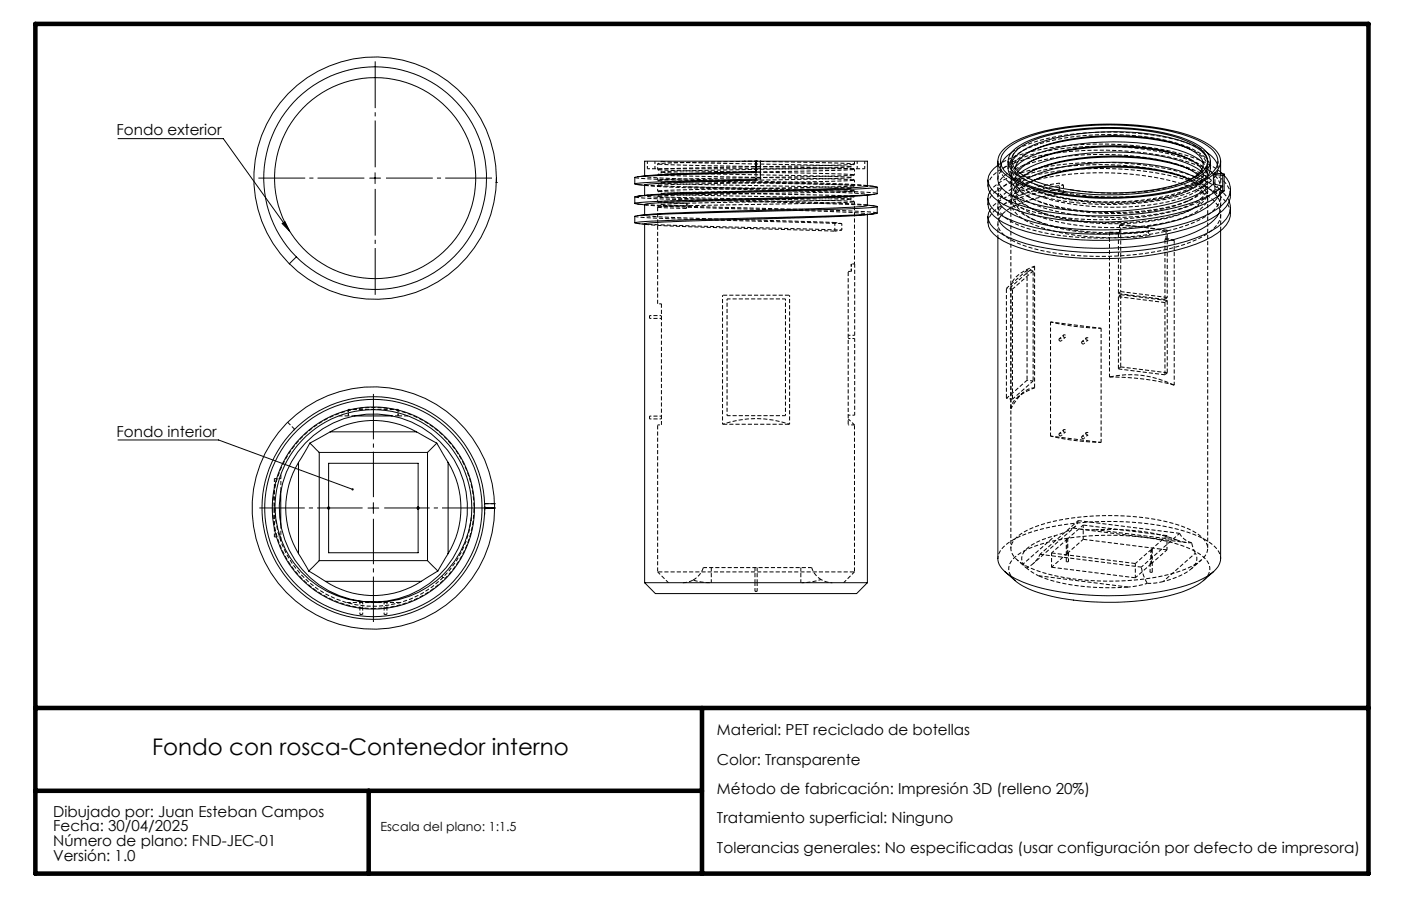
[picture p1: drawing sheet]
<svg xmlns="http://www.w3.org/2000/svg" width="432mm" height="279mm" viewBox="0 0 432 279" stroke-linecap="round" stroke-linejoin="round" font-family="sans-serif">
<g fill="none" stroke="#000" stroke-width=".31">
<path d="M36.4 42.8h32.4l20.5 28.5M113.9 54.9h3.4M115.6 53.3v3.3M152.9 56.3h.1M153 56.3h.1M153 54.9v1.4M195.7 54.7v2M199.7 54.2l-3.1 .3M233 49.7h.1M233 49.7v5.9l-24.6 .7-8.7 .5-1 .2v3.3M233 53.2l-27.4 .8-6.5 .3-3.4 .4M233 52.9l-26 .8-7.2 .5"/>
<path d="M233 49.7h-34.3v4.6M233 49.7h1.4M234.4 49.7v5.5a567.8 567.8 0 0 0-38.7 1.5l3 .5M234.4 49.7h32.9v7.7l-.1 .1a749.8 749.8 0 0 1-45.4 1.7l-22 .9M267.3 57.3l3.1 .4a620.9 620.9 0 0 1-41.2 1.6l-20.9 .6a81.1 81.1 0 0 0-12.6 .8M269.4 59.9l-10.3 .8-49.8 1.6-8.7 .4-1.9 .3v3.3M270.3 59.7l.1 .1a620.9 620.9 0 0 1-41.2 1.5l-26.1 .8-7.4 .6 3 .5M270.4 57.7v2M304.5 55.5a6.1 6.1 0 0 0 3.1 6.5 39 39 0 0 0 15 5.1 102.2 102.2 0 0 0 43.2-2.2 31.2 31.2 0 0 0 11-5.6M307.6 51a5.4 5.4 0 0 0-2.9 5.7 9 9 0 0 0 4.6 4.4 60.5 60.5 0 0 0 23.9 5.3 94.6 94.6 0 0 0 35.4-4.3 24.2 24.2 0 0 0 8.2-4.7l-2.8-.7M307.6 49.7v5.5a5.9 5.9 0 0 0 3.5 4.7 52.3 52.3 0 0 0 22.2 5.2 84.1 84.1 0 0 0 34.7-4.7 20 20 0 0 0 6-3.7M310.2 46.1a30.6 30.6 0 0 1 14.8-6 89.2 89.2 0 0 1 40.3 1.6 17.2 17.2 0 0 1 9.4 5.8 4.3 4.3 0 0 1-1.1 5.8 30.6 30.6 0 0 1-14.9 6 89.2 89.2 0 0 1-40.3-1.6 17.2 17.2 0 0 1-9.3-5.8 4.3 4.3 0 0 1 1.1-5.8z"/>
<path d="M310.7 49.7a6.5 6.5 0 0 0 .8 4.5l.3 .4M311.8 47l-2.2 1.9-1.1 1.9M312.4 46.3a29.5 29.5 0 0 1 14.5-5.7 82.3 82.3 0 0 1 37.2 1.8 15 15 0 0 1 8.5 5.6 4.5 4.5 0 0 1-1.9 5.7 35.8 35.8 0 0 1-15.6 5.4 82.6 82.6 0 0 1-35.4-2.1 14.7 14.7 0 0 1-8.6-5.6 4.2 4.2 0 0 1 1.3-5.1zM312.9 52a6.7 6.7 0 0 1 3.6-4.7 51 51 0 0 1 23-5.4 64.6 64.6 0 0 1 25.1 3.1 11.7 11.7 0 0 1 5.8 4.1 3.4 3.4 0 0 1-.9 4.4l-3 2M313.5 46.1a31.4 31.4 0 0 1 15-5.5 80.6 80.6 0 0 1 35.1 2.1 16.1 16.1 0 0 1 8 5 4 4 0 0 1-1.4 5.6 30.6 30.6 0 0 1-13.6 5 81.9 81.9 0 0 1-37.1-2.2 14.8 14.8 0 0 1-7.1-4.7 3.9 3.9 0 0 1 1.1-5.3zM366.6 55.4a62.9 62.9 0 0 0-27.2-3.8 61.1 61.1 0 0 0-20.9 4.1 63.2 63.2 0 0 1 28.1-4.4 48.8 48.8 0 0 1 20.1 4.1M366.6 46a60.7 60.7 0 0 0-23.4-3.9 65.7 65.7 0 0 0-25.3 4.4M366.6 49.1a67.7 67.7 0 0 0-30.4-3.6 57.6 57.6 0 0 0-18.3 4.2M366.6 52.2a67.7 67.7 0 0 0-30.4-3.5 57.6 57.6 0 0 0-18.3 4.1M368.1 54.6a50.4 50.4 0 0 0-21.2-4.5 67 67 0 0 0-29.5 4.6l-.5 .2M369 53.8a26.4 26.4 0 0 0-12.4-4.6 79.6 79.6 0 0 0-33.3 1.5 22.5 22.5 0 0 0-7.7 3.6M370.1 52.7a28.4 28.4 0 0 0-12.8-4.7 78.1 78.1 0 0 0-37.9 2.6l-2 .9-3.1 1.9"/>
<path d="M370.4 52.2a7.7 7.7 0 0 0-3.8-3.1 55.6 55.6 0 0 0-23.5-4.2 62 62 0 0 0-24.6 4.5 10.7 10.7 0 0 0-4.7 3.5M370.8 50.3a21.2 21.2 0 0 0-10.4-4.8 81.5 81.5 0 0 0-38.6 1.2 21.2 21.2 0 0 0-8.7 4.7M372 47l2.2 2 1 1.8M372.2 49.8a5.2 5.2 0 0 0-3.3-4.2 38.8 38.8 0 0 0-14.9-4.3 77.6 77.6 0 0 0-34.6 3 12.3 12.3 0 0 0-7.5 5.6M373 49.7l-.1 3.1-.9 1.8M374 53.8v2.9M374 53.8l2.8 .3M374.4 53.3a4.8 4.8 0 0 0-.6-7.8 35.6 35.6 0 0 0-15.7-5.9 90.7 90.7 0 0 0-40.6 2.1 17 17 0 0 0-9.3 5.8 4.8 4.8 0 0 0 1.9 6.5 38.7 38.7 0 0 0 17.6 6.1 91.5 91.5 0 0 0 38.8-2.4l3.8-1.6 3.7-2.3M374.4 53.3l-.4 .5M374.4 53.3l2.9 .4M376.2 49.7v3.9M376.2 53.1l.7 .5"/>
<path d="M376.8 54.1v5.2M377.3 54.1a5.7 5.7 0 0 1-.5 9 33.4 33.4 0 0 1-14.1 6.5 101.6 101.6 0 0 1-46.3-.1 25.8 25.8 0 0 1-10.2-4.8 4.3 4.3 0 0 1-1.2-5.4M377.3 53.7l-.5 .4M377.3 53.7v5.2l-.5 .4M379.2 58.3v1.9M87 68.9l.8-.6 1.5 3zM91.3 79.2l-2.1 2.2a37.4 37.4 0 0 1 14.4-61.9 37.4 37.4 0 0 1 49 40.3 37.4 37.4 0 0 1-57.7 26.2l-3.1-2.3-2.6-2.3M195.7 60.7v2M195.7 66.7v2M199.7 60.1l-3.1 .4M199.7 66.1l-3.1 .4M267.3 63.3l3.1 .4a645 645 0 0 1-41.2 1.6l-20.9 .6a81.1 81.1 0 0 0-12.6 .8"/>
<path d="M267.3 60.2v3.2a291.4 291.4 0 0 1-27.6 1.3l-27.8 .8-12.1 .6M267.3 66.2v113.5M269.4 65.9l-9.5 .8-49.6 1.5-9.7 .5-1.9 .3v110.7M270.3 65.7l.1 .1a620.9 620.9 0 0 1-41.2 1.5l-28.3 .9-5.2 .5 3 .5M270.4 63.7v2M375.6 66a14.1 14.1 0 0 1-7.1 5.5 79.5 79.5 0 0 1-34.3 4.9 61.3 61.3 0 0 1-21.2-4.2 9.2 9.2 0 0 1-5.2-4.4M375.6 60.3a14.5 14.5 0 0 1-7.3 5.7 81.1 81.1 0 0 1-34.5 4.8 52.9 52.9 0 0 1-22.5-5.1 7.5 7.5 0 0 1-3.5-3.6M376.2 71.1v101.2a6.6 6.6 0 0 1-3.6 5.1 51.5 51.5 0 0 1-23 6 84.8 84.8 0 0 1-33.1-3.4 14.9 14.9 0 0 1-8.6-6l-.3-1.3v-99.4M378.8 62.1a5.6 5.6 0 0 1-2 6.6 32.3 32.3 0 0 1-14.1 6.5 100.9 100.9 0 0 1-46.3 0 26.5 26.5 0 0 1-10.2-4.9 4.2 4.2 0 0 1-1.2-5.4M379.2 60.2a6.2 6.2 0 0 1-2.4 4.7 32.3 32.3 0 0 1-14.1 6.5 100.9 100.9 0 0 1-46.3 0 26.5 26.5 0 0 1-10.2-4.9 5.7 5.7 0 0 1-1.7-5.3M379.2 65.9a6.2 6.2 0 0 1-2.4 4.7 33.4 33.4 0 0 1-14.1 6.5 101.6 101.6 0 0 1-46.3 0 25.2 25.2 0 0 1-10.2-4.9 5.7 5.7 0 0 1-1.7-5.4M379.2 64v1.9"/>
<path d="M36.4 135.7h30.9l41.4 15.2M94.3 134.5a30.3 30.3 0 0 1 36.1-4 30.3 30.3 0 0 1 14 33.4 29.6 29.6 0 0 1-31.1 21.7 29.4 29.4 0 0 1-26.7-19.1 29.4 29.4 0 0 1 7.7-32zM95.5 136.7l-3.5 5.9M95.5 136.7l2.9 2.8M98.4 139.5v33.4M98.4 139.5h33.4M101.8 133.2l-6.3 3.5M101.8 133.2a27 27 0 0 1 26.6 0M101.8 133.2h26.6M109.2 128.3h11.6M128.4 133.2l6.2 3.5M131.8 139.5v33.4"/>
<path d="M134.6 136.7l-2.8 2.8M134.6 136.7l3.5 5.9M86.5 151.6v10M92 142.6a27 27 0 0 0 0 28.1M92 142.6v28.1M101.3 156.4a.32 .32 0 0 0-.4 .3 .32 .32 0 0 0 .4 .3M101.3 156.4a.32 .32 0 0 1 .3 .3 .32 .32 0 0 1-.3 .3M101.3 157v13.5h27.6v-13.5M101.3 156.4v-13.5h27.6v13.5M113.4 156.7h3.3M115.1 155v3.3M128.9 156.4a.32 .32 0 0 1 .3 .3 .32 .32 0 0 1-.3 .3"/>
<path d="M128.9 156.4a.32 .32 0 0 0-.3 .3 .32 .32 0 0 0 .3 .3M138.1 142.6a27 27 0 0 1 0 28.1M138.1 142.6v28.1M149.4 155.3a34.3 34.3 0 0 0-51.7-28.3 34.3 34.3 0 0 0-.6 58.9 34.3 34.3 0 0 0 52.2-27.2l.1-2M149.4 155.3h3v1.4M149.4 155.3v1.4M149.4 156.7h3M152.4 155.3a37.4 37.4 0 0 0-51.2-33.2 37.4 37.4 0 0 0-14.3 59.3 37.4 37.4 0 0 0 60.7-6.3 37.2 37.2 0 0 0 4.8-18.4M152.4 156.7h.1M92 170.7l3.2 5.4M95.2 176.1l5.1 3.2M98.4 172.9l-3.2 3.2"/>
<path d="M98.4 172.9h33.4M100.3 179.3a27 27 0 0 0 29.5 0M100.3 179.3h29.5M131.8 172.9l3.1 3.2M134.9 176.1l-5.1 3.2M138.1 170.7l-3.2 5.4M198.7 179.7h68.6M198.7 179.7l3.3 3.4h62l3.3-3.4M309.7 176.3a24.8 24.8 0 0 0 5.4 4.4 57.4 57.4 0 0 0 25.1 5 67.9 67.9 0 0 0 26.5-4.1l3-1.6 4.3-3.7"/>
<circle cx="115.6" cy="55" r="31"/>
<circle cx="115.6" cy="54.9" r="34.3"/>
<circle cx="115.1" cy="156.7" r="33.5"/>
<circle cx="115.1" cy="156.7" r="31.2"/>
<circle cx="115.1" cy="156.7" r="29"/>
</g>
<g fill="none" stroke="#000" stroke-width=".31" stroke-dasharray="1.3 .6" stroke-dashoffset=".7" stroke-linecap="butt">
<path d="M229.3 49.7l26.1 .5 7.9 .4M233 49.7l-22.9 .5-7.4 .3M233 49.7h1.4M234.4 55.2v-5.5M308.6 50.8a4.8 4.8 0 0 0 2.2 5.2 35.2 35.2 0 0 0 15.6 5.8l3.6 .5M312.9 52a4.5 4.5 0 0 0 1.8 3.8 28.8 28.8 0 0 0 13.7 5.6 78.7 78.7 0 0 0 33.6-1 15.8 15.8 0 0 0 8.4-4.8l.4-1.2v-1.1l-.4-1.1M316.9 54.9a7.8 7.8 0 0 0-5.3 6.2 6.3 6.3 0 0 0 3.3 4.7 42.8 42.8 0 0 0 18.9 5.5 88.4 88.4 0 0 0 20.6-.2M318.5 55.6a11.7 11.7 0 0 0-5.3 4.7 4.3 4.3 0 0 0 1.5 4.9 28.8 28.8 0 0 0 13.7 5.6 82.6 82.6 0 0 0 25.4 .7M327.8 57.1l-1.3-.6M196.7 68.9l13.2 .7 49.6 1.4M345.4 69.2v20.7M200.2 98.2h3.7"/>
<path d="M203.9 97.3h-3.7M222.7 91v39.8M224.1 92.2v36M359.8 91.7v-20.7M200.2 129.2h3.7M203.9 128.3h-3.7M242.1 128.2v-36M243.4 130.8v-39.8M149.4 156.7v-1.4M152.4 155.3l.1 1.4M136.5 178.1l-.9-.9M256.5 179.7a6.7 6.7 0 0 1-3.5-1"/>
<path d="M315.4 173.9l9.9-8.7M325.3 165.2a17.3 17.3 0 0 0-9.7 5.1 3.3 3.3 0 0 0-.2 3.6M328.9 173.2l.4-.1h-.6l.2 .1M331.2 178.6a38.4 38.4 0 0 1-17.2-5.5 4.3 4.3 0 0 1-1.2-6.8 25.6 25.6 0 0 1 13.5-5.9 79.5 79.5 0 0 1 37.9 1.9 14.3 14.3 0 0 1 7.5 5 4.2 4.2 0 0 1-1.6 5.5 33 33 0 0 1-15.1 5.4 87.4 87.4 0 0 1-23.8 .4M354.7 176.5l.4-.1h-.6l.2 .1M358.5 179.4a17.3 17.3 0 0 0 9.7-5.1 3.3 3.3 0 0 0 .2-3.7M368.4 170.6l-9.9 8.8M110.9 185.8v3.7M111.8 189.5v-3.7M118.4 185.8v3.7M119.3 189.5v-3.7"/>
</g>
<g fill="none" stroke="#000" stroke-width=".31" stroke-dasharray="1.3 .6" stroke-dashoffset=".2" stroke-linecap="butt">
<path d="M204.1 49.7l5.6 .4 43.8 .9 8.5 .4M204.1 53.1l5.6 .3 43.8 .9 8.5 .4M204.1 56.4l5.6 .3 43.8 1 8.5 .4M204.1 59.7l5.6 .4 43.8 .9 8.5 .4M307.6 50.9a31.9 31.9 0 0 1 12-4.6 101.3 101.3 0 0 1 46.4 1.7 30.2 30.2 0 0 1 10.2 5.1M330 58.5a77.8 77.8 0 0 0 32-1.3l4.5-1.7M373.1 51.9a6 6 0 0 0-3.4-4.7 47.2 47.2 0 0 0-20.5-5.4 75.9 75.9 0 0 0-31.1 3.4 12.7 12.7 0 0 0-7 5.2l-.4 1.5M374 59.2l2.8 .1M376.8 59.3l-2.8-.4M204.1 63.1l8.4 .4M304.5 68.7a4.7 4.7 0 0 1 1.8-3.6 29.1 29.1 0 0 1 13.3-5.6l6.9-1.1M305.1 64.9a9.4 9.4 0 0 1 4.3-3.8 51.2 51.2 0 0 1 17.1-4.6"/>
<path d="M330.9 61.6a78.4 78.4 0 0 0 34.8-3 14.8 14.8 0 0 0 6.3-4M342 71.6v44.7M344.7 72l-2.7-.4M242.1 92.2h-18M316.5 83.3l-6.3 5.6M318.4 83.6l-6.3 5.6M323.8 99.3v35.2M361.9 118.8v-44.7M224.1 128.2h18M263.4 131l-2-1.8M263.4 128v-23.6M310.2 122.9l6.3-5.6"/>
<path d="M312.1 123.1l6.3-5.6M339.4 136.4v-35.2M84.6 147.6v18M84.8 156.7a30.3 30.3 0 0 0 28.8 30.2 30.3 30.3 0 0 0 31.6-27.3M202.7 176.4l3.3 3.3M219.2 175v4.7M232.7 175v4.7M233.4 179.7v-4.7M246.8 175v4.7M250.2 175l1.1 2.1 1.7 1.6M260 179.7l3.4-3.3M362.6 166.5a11.5 11.5 0 0 0 4.7 .9"/>
</g>
<g fill="none" stroke="#000" stroke-width=".31" stroke-dasharray="1.3 .6" stroke-linecap="butt">
<path d="M196.7 56.9l7 .4M198.7 54.3v.1M198.7 57l2.2 .4 8.1 .4 50.5 1.6 6 .3 1.9 .3-1.1 .3M199.8 54.1l-1.1 .2a100.3 100.3 0 0 0 16 1l22.5 .7a335.2 335.2 0 0 1 30.1 1.4M233 55.2v.3M304.5 57.4a4.7 4.7 0 0 1 1.8-3.6 29.1 29.1 0 0 1 13.3-5.6 101.3 101.3 0 0 1 46.4 1.7 23.8 23.8 0 0 1 12.1 7l.7 1.3 .4 2M305.1 59.3a9.4 9.4 0 0 1 4.3-3.9 61.7 61.7 0 0 1 24.1-5.2 93.1 93.1 0 0 1 35.3 4.4 21.5 21.5 0 0 1 9.3 6l.8 1.5M307.6 57.7v3.1M372 47a46.8 46.8 0 0 0-20.1-5.8 85.7 85.7 0 0 0-34.6 3.1l-2.5 1-3 1.7M372.2 49.9v-.2M374 58.9v.3M374 58.9l.5-.4"/>
<path d="M198.7 66.3v.1M198.7 60.3v.1M198.7 63l2 .4 6.2 .3 49.7 1.6 7.6 .3 3.2 .4-1.1 .3M199.8 60.1l-1.1 .2a91.1 91.1 0 0 0 15.6 1l22.5 .7a348 348 0 0 1 30.6 1.4M202.7 63.9v29.8M202.7 63.9l8.9 .4M202.7 62.3l8.9 .4M267.4 60.2v-.2M267.4 66.2v-.2M304.5 63a4.7 4.7 0 0 1 1.8-3.5 29.1 29.1 0 0 1 13.3-5.6 101.3 101.3 0 0 1 46.4 1.7 23.8 23.8 0 0 1 12.1 6.9l.7 1.4 .4 2M307.6 63.3v3.2M345 71.7l-3-.1"/>
<path d="M345 71.7l-.3 .3M345.4 69.2l-.4 .3M359 73.8l.4-.3M359.8 71l-.4 .3M376.2 63.7v-3.2M311.6 88.5v37.5M344.7 91.5v22.3M345.4 90.9v22.3M318.9 119.6v-37.5M359 115.6v-22.3M359.8 115v-22.3M90.5 132.7l.3-.3"/>
<path d="M216.8 175l-1.2 2.3-2 1.6M324.1 170.5l25.8 3.3M324.1 174.9l25.8 3.3M328.6 166.2v6.9M333.9 161.9l25.8 3.3M333.9 166.3l25.8 3.3M355.1 176.4v-6.9M347.7 181l-27.6-3.4"/>
</g>
<g fill="none" stroke="#000" stroke-width=".31" stroke-dasharray="1.3 .6" stroke-dashoffset=".1" stroke-linecap="butt">
<path d="M313.1 51.4a4.5 4.5 0 0 0 .3 6.9 30.1 30.1 0 0 0 14.4 5.8 79.4 79.4 0 0 0 36.9-1.6 13.5 13.5 0 0 0 7.1-4.6 4 4 0 0 0-1.7-5.2M360.2 49.9a33.7 33.7 0 0 1 13.8 6.2 5.9 5.9 0 0 1-1 9.7 46.1 46.1 0 0 1-20.9 6.8 82.2 82.2 0 0 1-37.5-2.9 11.4 11.4 0 0 1-6.9-5.3v-.2a4.6 4.6 0 0 1 2.7-5 34.1 34.1 0 0 1 12.6-4.5l2.7-.5a91.7 91.7 0 0 1 13.9-.9l3.4 .1a86.2 86.2 0 0 1 20.5 3.1 29 29 0 0 1 10.1 4.9l1.8 2.1 .6 1.2 .2 1.2a7.4 7.4 0 0 1-4.1 6.2 42.7 42.7 0 0 1-14.1 5.2l-.5 .1a96.6 96.6 0 0 1-34.7 .2 27.6 27.6 0 0 1-13.8-5.5 4 4 0 0 1 .6-6.7 33.5 33.5 0 0 1 14.1-5.2l4.1-.6M377.3 58.9l-2.8-.4M195.7 66.7a217.2 217.2 0 0 0 24.2 1.2l39.6 1.1M345 69.5a75.2 75.2 0 0 1 14.4 1.8M359.8 71l-14.4-1.8M361.9 74.1l-2.9-.3M376.2 71.1v-4.9M344.7 90.6l14.3 1.8M345.4 89.9l14.4 1.8M359 93.3l-14.3-1.8M359.8 92.7l-14.4-1.8"/>
<path d="M263.4 103.4v-22M344.7 113.8l14.3 1.8M345.4 113.2l14.4 1.8M361.9 118.8a73.1 73.1 0 0 0-19.9-2.5M90.8 132.4l-2.1-2.2M107.4 128.3h-3M125.8 128.3h-3.1M203.9 131v-37.3M149.4 156.7h3.1M152.5 156.7h-3.1M152.5 155.3h-3.1M216.8 175h33.4"/>
<path d="M320.5 171l31.3 3.9M330.7 162.8l1-.7 .6-1.6M332.3 160.5l31.3 4M358.5 179.4l-2.5 .4-2.4 .1M363.6 164.5a5.7 5.7 0 0 0 3.7 2.9"/>
</g>
<path d="M149.4 156.7h.1M136.5 178.1h.1" fill="none" stroke="#000" stroke-width=".31" stroke-dasharray="1.3 .6"/>
<g fill="none" stroke="#000" stroke-width=".31" stroke-dasharray="1.3 .6" stroke-dashoffset=".5" stroke-linecap="butt">
<path d="M198.7 57.2l1.1 .1M199.5 52h67M263.4 50.6v-.9M267.4 57.3l-1.1-.2M308.4 49.7v2.2M315.7 54.2a4.7 4.7 0 0 0-1 7.8 28.8 28.8 0 0 0 13.7 5.6 78.7 78.7 0 0 0 33.6-.9 15.8 15.8 0 0 0 8.4-4.9 3.4 3.4 0 0 0-.8-4.4l-2.9-2M360.2 59a22 22 0 0 0 10.8-4.9 3.8 3.8 0 0 0-.8-6.1l-3.5-2.1M365.8 55.8l1-.4M368.7 54.4a5.8 5.8 0 0 0 3.5-4.6M375.4 51.9v-2.2M198.7 63.2l1.1 .1M198.7 69.2l1 .1"/>
<path d="M257.3 68.6l2.2 .4M259.5 71l-2.2 .3M267.4 63.3l-1.1-.2M307.8 62.1a4.4 4.4 0 0 1 2.3-5.2 36.4 36.4 0 0 1 15.4-5.2 98 98 0 0 1 30.9 .6M345 71.7v-2.2M359.4 71.3v2.2M261.4 83.7h1M263.4 81.4h-1M318.9 82.1l-7.3 6.4M345.4 89.9l-.7 .7M345.4 90.9l-.7 .6M359.8 91.7l-.8 .7"/>
<path d="M359.8 92.7l-.8 .6M345.4 113.2l-.7 .6M359.8 115l-.8 .6M107.4 126.3v1M107.4 127.3v1M122.7 126.3v1M122.7 128.3v-1M315.3 121.1l-1.6 1.4M149.4 156.7v2M253 178.7a18.7 18.7 0 0 1-5.9 1M316.4 175.2l1.8-1.2a7.9 7.9 0 0 0 2.3-3M325.3 165.2a18.4 18.4 0 0 0 5.4-2.4"/>
<path d="M337.7 163.4l24.9 3.1M353.6 179.9l-2.9 .7-3 .4M367.1 175.4l3.2-2.7M376.2 172.3a6.4 6.4 0 0 0-3.8-5.3 50.7 50.7 0 0 0-21.2-5.8 86.5 86.5 0 0 0-34.9 3.4 14.1 14.1 0 0 0-8.4 6l-.3 1.7"/>
</g>
<g fill="none" stroke="#000" stroke-width=".31" stroke-dasharray="1.3 .6" stroke-dashoffset=".6" stroke-linecap="butt">
<path d="M311.9 49.9a4.2 4.2 0 0 0 1.5 5.3 30.1 30.1 0 0 0 14.4 5.8 79.4 79.4 0 0 0 36.9-1.6 13.5 13.5 0 0 0 7.1-4.7 3.5 3.5 0 0 0-1-4.4M317.9 58l1.1 .5M319 49.1l-1.1 .5M319 52.3l-1.1 .5M319 55.4l-1.1 .5M319 46l-1.1 .5M365.8 59l1.1-.5M366.9 49.2l-1.1-.5M366.9 52.3l-1.1-.5M366.9 55.5l-1.1-.5M366.9 46l-1.1-.5M374 59.2l-.6 .6a39.8 39.8 0 0 1-17.9 6.6 98.9 98.9 0 0 1-16.3 1.4l-6.5-.3-6.4-.6-5.8-1.1-4.2-1.1a14.6 14.6 0 0 1-8.3-5.3 4.2 4.2 0 0 1 1.2-5l1.1-.8a22.6 22.6 0 0 1 6.6-3.1l5.4-1.3 5.8-.9 6-.5 6.4-.2a96.3 96.3 0 0 1 16 1.5"/>
<path d="M211.6 62.7l.9 .8M212.5 63.5l-.9 .8M259.5 69v2M307.8 67.8a4.3 4.3 0 0 1 2.1-5.1 35.2 35.2 0 0 1 15.2-5.2l2.7-.4M311.6 62.4v106.7M317.9 61.2l1.1 .5M317.9 64.3l1.1 .5M317.9 67.5l1.1 .4M353.8 71.5l.6 1.2M365.8 62.1l1.1-.5M365.8 65.3l1.1-.5M203.9 93.7h-1.2"/>
<path d="M263.4 81.4v-19.2M263.4 104.4h-2M263.4 103.4h-2M107.4 126.3v2M122.7 126.3h-15.3M122.7 126.3v2M202.7 131h1.2M222.7 130.8a31.3 31.3 0 0 1 20.7 0M263.4 128h-2M84.6 147.6h2M84.6 165.6h2M318.4 173.8l13-11.4"/>
</g>
<g fill="none" stroke="#000" stroke-width=".31" stroke-dasharray="1.3 .6" stroke-dashoffset="-.1" stroke-linecap="butt">
<path d="M195.7 54.7a217.2 217.2 0 0 0 24.2 1.2l36.4 .9 13.1 .7M263.3 52.2l-10.7 .5-42.5 .8-7.4 .4M263.3 55.6l-10.7 .4-42.5 .8-7.4 .4M263.3 58.9l-10.7 .4-42.5 .9-7.4 .3M263.3 50.6l-10.7 .5-42 .8-7.9 .4M263.3 54l-10.7 .4-42 .8-7.9 .4M263.3 57.3l-10.7 .4-42 .8-7.9 .4M314.3 53.4a5.2 5.2 0 0 0-2.5 5.7 9.5 9.5 0 0 0 5 4.7 62.1 62.1 0 0 0 26.7 4.9 61.7 61.7 0 0 0 23.4-3.9 8.8 8.8 0 0 0 5.3-4.8 5.7 5.7 0 0 0-4.1-5.4M317.9 46.5l-.5 .2a11.1 11.1 0 0 0-5.6 5.1 4.7 4.7 0 0 0 1.9 5.1 29.5 29.5 0 0 0 12.7 5.3 79.1 79.1 0 0 0 38.5-1.4 13.6 13.6 0 0 0 6.9-4.6 3.8 3.8 0 0 0-1.6-5l-3.5-2.1M317.9 49.6l-.5 .3a11.1 11.1 0 0 0-5.6 5 4.7 4.7 0 0 0 1.9 5.1 29.5 29.5 0 0 0 12.7 5.4 79.1 79.1 0 0 0 38.5-1.4 13.6 13.6 0 0 0 6.9-4.6 3.8 3.8 0 0 0-1.6-5.1l-3.5-2.1M317.9 52.8l-.5 .2a11.1 11.1 0 0 0-5.6 5.1 4.7 4.7 0 0 0 1.9 5.1 29.5 29.5 0 0 0 12.7 5.3 79.1 79.1 0 0 0 38.5-1.4 13.6 13.6 0 0 0 6.9-4.6 3.8 3.8 0 0 0-1.6-5l-3.5-2.1M360.5 53.2a30.8 30.8 0 0 1 13.6 6.2 5.2 5.2 0 0 1 1.5 6.6"/>
<path d="M374.5 58.5v-5.2M195.7 60.7a217.2 217.2 0 0 0 24.2 1.2l36.4 .9 13.1 .7M196.7 62.9l26.9 1.1a930.4 930.4 0 0 1 46.7 1.6l.1 .1M198.7 69l2.3 .4 7.8 .4 48.5 1.5M263.3 62.2l-10.7 .5-42.5 .8-7.4 .4M263.3 60.6l-10.7 .5-42 .8-7.9 .4M344.7 72v18.6M310.2 88.9v34M312.1 89.2v33.9M359 92.4v-18.6M316.5 117.3v-34M318.4 117.5v-33.9"/>
<path d="M342 116.3a29.8 29.8 0 0 1 19.9 2.5M202.7 131v45.4M86.6 146.3v5.3M86.6 161.6v5.4M213.6 178.9l-1.5 .6-1.7 .2M263.4 176.4v-45.4M312.9 179a4.4 4.4 0 0 1 .3-7.6 34.8 34.8 0 0 1 15.5-5.4 81.8 81.8 0 0 1 35.3 2.1 14.4 14.4 0 0 1 8.5 5.6 4.2 4.2 0 0 1-1.6 5.3M320.1 177.6a61.8 61.8 0 0 0 27.6 3.4M330.7 162.8a25.7 25.7 0 0 0 7 .6M351.8 174.9l.7 2.6 1.1 2.4M367.3 167.4l1.1 3.2M372.2 169.1v-108.2"/>
<path d="M106.8 185.8h16.6"/>
</g>
<g fill="none" stroke="#000" stroke-width=".31" stroke-dasharray="1.3 .6" stroke-dashoffset=".4" stroke-linecap="butt">
<path d="M199.5 49.7v2.3M201.9 49.7v2.3M264.2 52v-2.3M266.5 52v-2.3M313.5 46.1a4.6 4.6 0 0 0 .2 7.7 29.5 29.5 0 0 0 12.7 5.3 83.7 83.7 0 0 0 23.2 1.5M313.8 52.9a4.1 4.1 0 0 0 .9 6 28.8 28.8 0 0 0 13.7 5.6 78.7 78.7 0 0 0 33.6-1 15.8 15.8 0 0 0 8.4-4.8 3.5 3.5 0 0 0-1.3-4.9M307.6 69v4.2M200.2 97.3v.9M262.4 83.7v-2.3M262.4 81.4v2.3M323.8 99.3l15.6 1.9M339.4 101.2a74.8 74.8 0 0 1-15.6-1.9"/>
<path d="M200.2 128.3v.9M323.8 134.5a74.9 74.9 0 0 0 15.6 1.9M339.4 136.4l-15.6-1.9M320.1 177.6l-3.7-2.4M320.5 171l11.8-10.5M328.9 170.7h.4l-.2-.2M329.1 166.1l-.4 .1 .2 .1M351.8 174.9l11.8-10.4M354.7 169.6l.4-.1-.2-.1M354.9 173.8h-.4l.2 .2M362.6 166.5a62.9 62.9 0 0 0-24.9-3.1M110.9 189.5h.9"/>
<path d="M115.1 187.7a31 31 0 0 1-27.2-46 31 31 0 0 1 53.4-1.6 31 31 0 0 1-24.3 47.5l-1.9 .1M118.4 189.5h.9"/>
</g>
<g fill="none" stroke="#000" stroke-width=".31" stroke-dasharray="1.3 .6" stroke-dashoffset=".9" stroke-linecap="butt">
<path d="M202.7 57.2v1.7M202.7 53.9v1.7M202.7 50.5v1.8M263.4 53.9v-1.7M263.4 57.3v-1.8M326.5 56.5v1.9M326.5 58.4l1.3 1.2M202.7 60.5v1.8M263.4 60.6v-1.7M310.2 88.9l1.9 .3M316.5 83.3l1.9 .3M316.5 117.3l1.9 .2"/>
<path d="M327.1 105.1l1.3-1.1M327.8 103.3l-1.3 1.2M334.1 106l1.3-1.1M334.8 104.2l-1.3 1.1M107.4 128.3h1.9M310.2 122.9l1.9 .2M327.1 134.3l1.3-1.1M327.8 132.6l-1.3 1.1M334.1 135.2l1.3-1.1M334.8 133.4l-1.3 1.2"/>
</g>
<path d="M120.8 128.3h1.9M261.4 131h2" fill="none" stroke="#000" stroke-width=".31" stroke-dasharray="1.3 .6" stroke-dashoffset="1" stroke-linecap="butt"/>
<g fill="none" stroke="#000" stroke-width=".31" stroke-dasharray="1.3 .6" stroke-dashoffset=".3" stroke-linecap="butt">
<path d="M261.9 51.4l-57.8 1.6M261.9 54.8l-57.8 1.6M261.9 58.1l-57.8 1.6M307.6 55.2a6.1 6.1 0 0 1 3.9-4.9 54.7 54.7 0 0 1 22.6-5.1 85.4 85.4 0 0 1 32.5 4.2 16.9 16.9 0 0 1 9.1 6.6 4.6 4.6 0 0 1-.1 4.3M327.8 59.6v-2.5M376.2 58v-4.5M376.9 53.6l.4 .5M199.8 66.1l-1.1 .2a20.9 20.9 0 0 0 6.7 .7l51.9 1.6M257.3 71.3v-2.7M261.9 61.4l-57.8 1.6M330 62.3a86.2 86.2 0 0 0 36.5-2.8 14.5 14.5 0 0 0 8.5-5.9 3.9 3.9 0 0 0 .2-2.8M354.4 71.1l-.6 .4"/>
<path d="M361.9 74.1l-2.5-.6M318.9 82.1a12.4 12.4 0 0 0-7 5.1l-.3 1.3M318.9 119.6a12.4 12.4 0 0 0-7 5.2l-.3 1.2M326.4 104.7a.39 .39 0 0 1 .5-.3 .39 .39 0 0 1 .2 .6 .39 .39 0 0 1-.7-.1v-.2M327.7 103.6a.39 .39 0 0 1 .5-.4 .39 .39 0 0 1 .2 .7 .39 .39 0 0 1-.7-.1v-.2M333.4 105.6a.39 .39 0 0 1 .5-.3 .39 .39 0 0 1 .1 .6 .39 .39 0 0 1-.6-.1v-.2M334.7 104.5a.39 .39 0 0 1 .5-.4 .39 .39 0 0 1 .1 .7 .39 .39 0 0 1-.6-.2v-.1M311.6 126a12 12 0 0 1 6.4-6.3l.9-.1M326.4 134a.39 .39 0 0 1 .5-.4 .39 .39 0 0 1 .2 .7 .39 .39 0 0 1-.7-.2v-.1M327.7 132.8a.39 .39 0 0 1 .5-.3 .39 .39 0 0 1 .2 .6 .39 .39 0 0 1-.7-.1v-.2M333.4 134.9a.39 .39 0 0 1 .5-.4 .39 .39 0 0 1 .1 .6 .39 .39 0 0 1-.6-.1v-.1M334.7 133.7a.39 .39 0 0 1 .5-.3 .39 .39 0 0 1 .1 .6 .39 .39 0 0 1-.6-.1v-.2"/>
<path d="M232.7 179.7v2.7M324.1 170.5v4.4M328.9 166.3l-4.8 4.2M328.9 170.7l-4.8 4.2M328.9 166.3v4.4M329.1 170.5v-4.4M329.3 173.1v-2.5M333 163.2l32.7 4.1M333.9 161.9l-4.8 4.2M333.9 166.3l-4.8 4.2M333.9 161.9v4.4M349.9 173.8v4.4"/>
<path d="M354.5 173.9v2.5M354.7 169.6l-4.8 4.2M354.7 174l-4.8 4.2M354.7 169.6v4.4M354.9 173.8v-4.4M359.7 165.2l-4.8 4.2M359.7 169.6l-4.8 4.2M359.7 165.2v4.4M232.7 182.4h.7M233.4 182.4v-2.7"/>
</g>
<g fill="none" stroke="#000" stroke-width=".31" stroke-dasharray="1.3 .6" stroke-dashoffset="-.2" stroke-linecap="butt">
<path d="M202.7 50.5l8.4 .4 44.3 .9 7.9 .4M202.7 53.9l8.4 .4 44.3 .8 7.9 .4M202.7 57.2l8.4 .4 44.3 .9 7.9 .4M202.7 52.3l10.4 .4 42.3 .8 7.9 .4M202.7 55.6l10.4 .5 42.3 .8 7.9 .4M202.7 58.9l10.4 .5 42.3 .8 7.9 .4M211.7 57.6l11.9 .4a930.4 930.4 0 0 1 46.7 1.6l.1 .1M311.8 54.6a18.9 18.9 0 0 0 9.3 5l4.6 1.2 5.2 .8M318.6 55.7a11.8 11.8 0 0 0-6.8 5.5 4.7 4.7 0 0 0 1.9 5.1 29.5 29.5 0 0 0 12.7 5.3 85.7 85.7 0 0 0 28 1.1M202.7 60.5l8.4 .4 44.3 .9 7.9 .4M243.4 91h-20.7M243.4 130.8h-20.7"/>
<path d="M261.4 131v-47.3M219 179.7l-2.7-.2-2.7-.6M263.4 176.4h-60.7"/>
</g>
<g fill="none" stroke="#000" stroke-width=".31" stroke-dasharray="1.3 .6" stroke-dashoffset=".8" stroke-linecap="butt">
<path d="M202.7 52.3l1.3 .8M202.7 55.6l1.3 .8M202.7 58.9l1.3 .8M204 53.1l-1.3 .8M204 56.4l-1.3 .8M204 59.7l-1.3 .8M204 49.7l-1.3 .8M262 54.8l1.3-.8M262 58.1l1.3-.8M262 51.4l1.3-.8M263.3 55.5l-1.3-.8M263.3 58.9l-1.3-.8"/>
<path d="M263.3 52.2l-1.3-.8M311.6 59.3v1.6M311.6 56.2v1.6M311.6 53v1.6M311.6 49.9v1.6M372.2 53.1v-1.7M372.2 56.2v-1.6M372.2 59.4v-1.7M202.7 62.3l1.3 .8M204 63.1l-1.3 .8M211.6 64.3v-1.6M262 61.4l1.3-.8"/>
<path d="M263.3 62.2l-1.3-.8M354.4 72.7v-1.6M313.5 172.7l2.7 2.4M316.4 175.2l-1-1.3"/>
</g>
<path d="M112.3 54.9h-32.7M115.6 51.6v-32.7M115.6 58.3v32.6M119 54.9h32.6" fill="none" stroke="#000" stroke-width=".31" stroke-dasharray="15.2 1.3 1.3 1.3" stroke-dashoffset=".8" stroke-linecap="butt"/>
<path d="M111.8 156.7h-31.9M115.1 153.3v-31.8M115.1 160v31.8M118.4 156.7h31.9" fill="none" stroke="#000" stroke-width=".31" stroke-dasharray="15.2 1.3 1.3 1.3" stroke-dashoffset="1.2" stroke-linecap="butt"/>
<path d="M10.9 7.4h410.9v262h-410.9zM10.9 218.3h410.9M216.4 218.3v51.1M10.9 243.9h205.5M113.6 243.9v25.5" fill="none" stroke="#000" stroke-width="1.4"/>
<path d="M87 68.9l.8-.6 1.5 3zM108.5 150.6l-.1 .5 .4 .1 .2-.2-.3-.1 .3 .1v-.2z" fill="#000"/>
<text font-size="7.1" x="46.9" y="232.7">Fondo con rosca-Contenedor interno</text>
<g font-size="4.7">
<text x="35.9" y="41.7">Fondo exterior</text>
<text x="35.9" y="134.6">Fondo interior</text>
<text x="221" y="226.7">Material: PET reciclado de botellas</text>
<text x="221" y="235.8">Color: Transparente</text>
<text x="221" y="244.8">Método de fabricación: Impresión 3D (relleno 20%)</text>
<text x="16.4" y="251.8">Dibujado por: Juan Esteban Campos</text>
<text x="16.4" y="256.4">Fecha: 30/04/2025</text>
<text x="221" y="253.9">Tratamiento superficial: Ninguno</text>
<text x="16.4" y="260.9">Número de plano: FND-JEC-01</text>
<text x="221" y="262.9">Tolerancias generales: No especificadas (usar configuración por defecto de impresora)</text>
<text x="16.4" y="265.4">Versión: 1.0</text>
</g>
<text font-size="3.9" x="117.2" y="256.3">Escala del plano: 1:1.5</text>
</svg>
